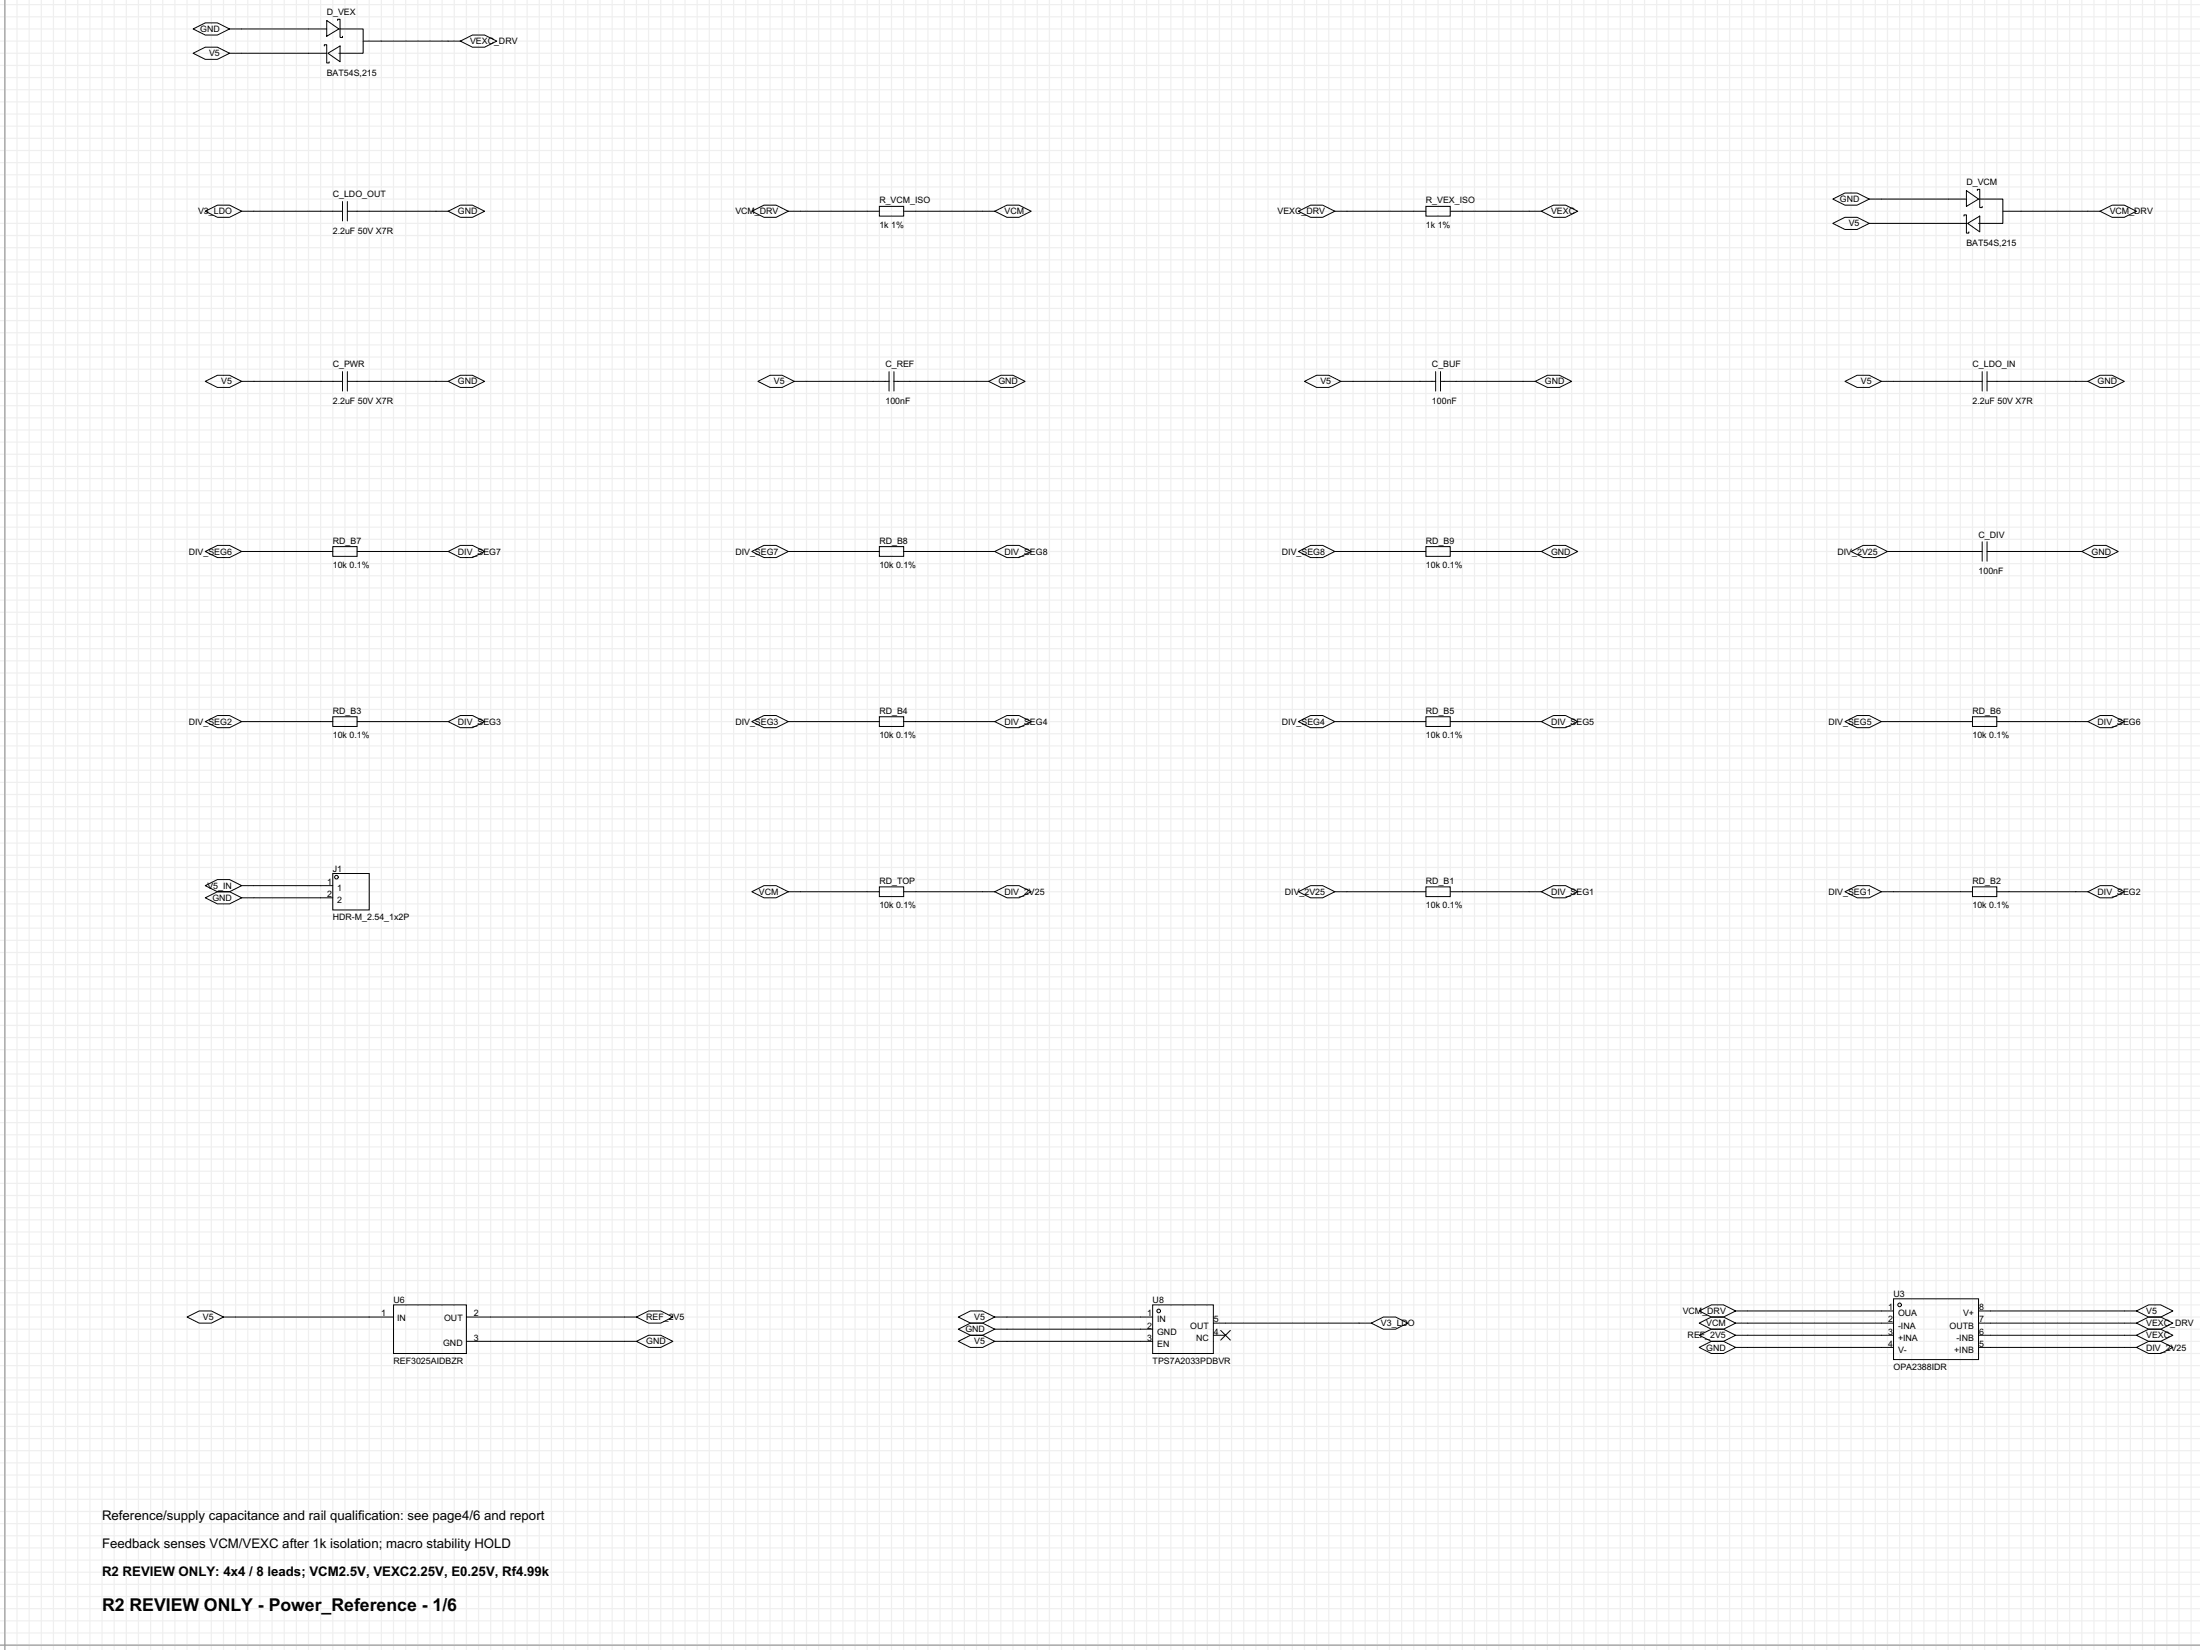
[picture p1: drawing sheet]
<svg xmlns="http://www.w3.org/2000/svg" width="460mm" height="345mm" viewBox="0 0 460 345" stroke-linecap="round" stroke-linejoin="round" font-family="sans-serif">
<g fill="none" stroke="#f0f0eb" stroke-width=".25">
<path d="M1 0v344.9M3.6 0v344.9M6.1 0v344.9M8.6 0v344.9M11.2 0v344.9M13.7 0v344.9M16.3 0v344.9M18.8 0v344.9M21.3 0v344.9M23.9 0v344.9M26.4 0v344.9M29 0v344.9"/>
<path d="M31.5 0v344.9M34 0v344.9M36.6 0v344.9M39.1 0v344.9M41.7 0v344.9M44.2 0v344.9M46.7 0v344.9M49.3 0v344.9M51.8 0v344.9M54.4 0v344.9M56.9 0v344.9M59.4 0v344.9"/>
<path d="M62 0v344.9M64.5 0v344.9M67.1 0v344.9M69.6 0v344.9M72.1 0v344.9M74.7 0v344.9M77.2 0v344.9M79.8 0v344.9M82.3 0v344.9M84.8 0v344.9M87.4 0v344.9M89.9 0v344.9"/>
<path d="M92.5 0v344.9M95 0v344.9M97.5 0v344.9M100.1 0v344.9M102.6 0v344.9M105.2 0v344.9M107.7 0v344.9M110.2 0v344.9M112.8 0v344.9M115.3 0v344.9M117.9 0v344.9M120.4 0v344.9"/>
<path d="M122.9 0v344.9M125.5 0v344.9M128 0v344.9M130.6 0v344.9M133.1 0v344.9M135.6 0v344.9M138.2 0v344.9M140.7 0v344.9M143.3 0v344.9M145.8 0v344.9M148.3 0v344.9M150.9 0v344.9"/>
<path d="M153.4 0v344.9M156 0v344.9M158.5 0v344.9M161 0v344.9M163.6 0v344.9M166.1 0v344.9M168.7 0v344.9M171.2 0v344.9M173.7 0v344.9M176.3 0v344.9M178.8 0v344.9M181.4 0v344.9"/>
<path d="M183.9 0v344.9M186.4 0v344.9M189 0v344.9M191.5 0v344.9M194.1 0v344.9M196.6 0v344.9M199.1 0v344.9M201.7 0v344.9M204.2 0v344.9M206.8 0v344.9M209.3 0v344.9M211.8 0v344.9"/>
<path d="M214.4 0v344.9M216.9 0v344.9M219.5 0v344.9M222 0v344.9M224.5 0v344.9M227.1 0v344.9M229.6 0v344.9M232.2 0v344.9M234.7 0v344.9M237.2 0v344.9M239.8 0v344.9M242.3 0v344.9"/>
<path d="M244.9 0v344.9M247.4 0v344.9M249.9 0v344.9M252.5 0v344.9M255 0v344.9M257.6 0v344.9M260.1 0v344.9M262.6 0v344.9M265.2 0v344.9M267.7 0v344.9M270.3 0v344.9M272.8 0v344.9"/>
<path d="M275.3 0v344.9M277.9 0v344.9M280.4 0v344.9M283 0v344.9M285.5 0v344.9M288 0v344.9M290.6 0v344.9M293.1 0v344.9M295.7 0v344.9M298.2 0v344.9M300.7 0v344.9M303.3 0v344.9"/>
<path d="M305.8 0v344.9M308.4 0v344.9M310.9 0v344.9M313.4 0v344.9M316 0v344.9M318.5 0v344.9M321.1 0v344.9M323.6 0v344.9M326.1 0v344.9M328.7 0v344.9M331.2 0v344.9M333.8 0v344.9"/>
<path d="M336.3 0v344.9M338.8 0v344.9M341.4 0v344.9M343.9 0v344.9M346.5 0v344.9M349 0v344.9M351.5 0v344.9M354.1 0v344.9M356.6 0v344.9M359.2 0v344.9M361.7 0v344.9M364.2 0v344.9"/>
<path d="M366.8 0v344.9M369.3 0v344.9M371.9 0v344.9M374.4 0v344.9M376.9 0v344.9M379.5 0v344.9M382 0v344.9M384.6 0v344.9M387.1 0v344.9M389.6 0v344.9M392.2 0v344.9M394.7 0v344.9"/>
<path d="M397.3 0v344.9M399.8 0v344.9M402.3 0v344.9M404.9 0v344.9M407.4 0v344.9M410 0v344.9M412.5 0v344.9M415 0v344.9M417.6 0v344.9M420.1 0v344.9M422.7 0v344.9M425.2 0v344.9"/>
<path d="M427.7 0v344.9M430.3 0v344.9M432.8 0v344.9M435.4 0v344.9M437.9 0v344.9M440.4 0v344.9M443 0v344.9M445.5 0v344.9M448.1 0v344.9M450.6 0v344.9M453.1 0v344.9M455.7 0v344.9"/>
<path d="M458.2 0v344.9M0 1h460.1M0 3.5h460.1M0 6.1h460.1M0 8.6h460.1M0 11.1h460.1M0 13.7h460.1M0 16.2h460.1M0 18.8h460.1M0 21.3h460.1M0 23.8h460.1M0 26.4h460.1"/>
<path d="M0 28.9h460.1M0 31.5h460.1M0 34h460.1M0 36.5h460.1M0 39.1h460.1M0 41.6h460.1M0 44.2h460.1M0 46.7h460.1M0 49.2h460.1M0 51.8h460.1M0 54.3h460.1M0 56.9h460.1"/>
<path d="M0 59.4h460.1M0 61.9h460.1M0 64.5h460.1M0 67h460.1M0 69.6h460.1M0 72.1h460.1M0 74.6h460.1M0 77.2h460.1M0 79.7h460.1M0 82.3h460.1M0 84.8h460.1M0 87.3h460.1"/>
<path d="M0 89.9h460.1M0 92.4h460.1M0 95h460.1M0 97.5h460.1M0 100h460.1M0 102.6h460.1M0 105.1h460.1M0 107.7h460.1M0 110.2h460.1M0 112.7h460.1M0 115.3h460.1M0 117.8h460.1"/>
<path d="M0 120.4h460.1M0 122.9h460.1M0 125.4h460.1M0 128h460.1M0 130.5h460.1M0 133.1h460.1M0 135.6h460.1M0 138.1h460.1M0 140.7h460.1M0 143.2h460.1M0 145.8h460.1M0 148.3h460.1"/>
<path d="M0 150.8h460.1M0 153.4h460.1M0 155.9h460.1M0 158.5h460.1M0 161h460.1M0 163.5h460.1M0 166.1h460.1M0 168.6h460.1M0 171.2h460.1M0 173.7h460.1M0 176.2h460.1M0 178.8h460.1"/>
<path d="M0 181.3h460.1M0 183.9h460.1M0 186.4h460.1M0 188.9h460.1M0 191.5h460.1M0 194h460.1M0 196.6h460.1M0 199.1h460.1M0 201.6h460.1M0 204.2h460.1M0 206.7h460.1M0 209.3h460.1"/>
<path d="M0 211.8h460.1M0 214.3h460.1M0 216.9h460.1M0 219.4h460.1M0 222h460.1M0 224.5h460.1M0 227h460.1M0 229.6h460.1M0 232.1h460.1M0 234.7h460.1M0 237.2h460.1M0 239.7h460.1"/>
<path d="M0 242.3h460.1M0 244.8h460.1M0 247.4h460.1M0 249.9h460.1M0 252.4h460.1M0 255h460.1M0 257.5h460.1M0 260.1h460.1M0 262.6h460.1M0 265.1h460.1M0 267.7h460.1M0 270.2h460.1"/>
<path d="M0 272.8h460.1M0 275.3h460.1M0 277.8h460.1M0 280.4h460.1M0 282.9h460.1M0 285.5h460.1M0 288h460.1M0 290.5h460.1M0 293.1h460.1M0 295.6h460.1M0 298.2h460.1M0 300.7h460.1"/>
<path d="M0 303.2h460.1M0 305.8h460.1M0 308.3h460.1M0 310.9h460.1M0 313.4h460.1M0 315.9h460.1M0 318.5h460.1M0 321h460.1M0 323.6h460.1M0 326.1h460.1M0 328.6h460.1M0 331.2h460.1"/>
<path d="M0 333.7h460.1M0 336.3h460.1M0 338.8h460.1M0 341.3h460.1M0 343.9h460.1"/>
</g>
<path d="M1 0v344.9M0 343.9h460.1" fill="none" stroke="#999" stroke-width=".25"/>
<g fill="none" stroke="#000" stroke-width=".21">
<path d="M40.4 6.1l2.5-1.3h2.6l2.5 1.3-2.5 1.2h-2.6zM40.4 11.1l2.5-1.2h2.6l2.5 1.2-2.5 1.3h-2.6zM48 6.1h20.3M48 11.1h20.3M67.8 9.6v-.2h.5v3.8h.5v-.3M68.3 4.3l2.6 1.8-2.6 1.5zM68.6 11.1l2.5-1.5v3.3zM70.6 4.3v-.3h.5v3.8h.5v-.2M70.9 6.1h5v5h-5M75.9 8.6h20.4M96.3 8.6l2.5-1.3h2.5l2.6 1.3-2.6 1.3h-2.5zM411.2 39.8l2.6 1.8-2.6 1.5z"/>
<path d="M413.5 39.8v-.2h.5v3.8h.5v-.3M42.9 44.2l2.6-1.3h2.5l2.5 1.3-2.5 1.2h-2.5zM50.5 44.2h21.1M71.6 42.1v4.1M72.6 42.1v4.1M72.6 44.2h21.1M93.7 44.2l2.6-1.3h2.5l2.5 1.3-2.5 1.2h-2.5zM157.2 44.2l2.6-1.3h2.5l2.5 1.3-2.5 1.2h-2.5zM164.8 44.2h19.1M183.9 43.1h5.1v2.1h-5.1zM189 44.2h19M208 44.2l2.6-1.3h2.5l2.5 1.3-2.5 1.2h-2.5z"/>
<path d="M271.5 44.2l2.6-1.3h2.5l2.5 1.3-2.5 1.2h-2.5zM279.1 44.2h19.1M298.2 43.1h5.1v2.1h-5.1zM303.3 44.2h19M322.3 44.2l2.6-1.3h2.5l2.5 1.3-2.5 1.2h-2.5zM383.3 41.6l2.5-1.3h2.6l2.5 1.3-2.5 1.3h-2.6zM383.3 46.7l2.5-1.3h2.6l2.5 1.3-2.5 1.3h-2.6zM390.9 41.6h20.3M390.9 46.7h20.3M410.7 45.2v-.3h.5v3.8h.5v-.2M411.5 46.7l2.5-1.5v3.3zM413.8 41.6h5v5.1h-5"/>
<path d="M418.8 44.2h20.4M439.2 44.2l2.5-1.3h2.5l2.6 1.3-2.6 1.2h-2.5zM42.9 79.7l2.6-1.3h2.5l2.5 1.3-2.5 1.3h-2.5zM50.5 79.7h21.1M71.6 77.7v4M72.6 79.7h21.1M72.6 77.7v4M93.7 79.7l2.6-1.3h2.5l2.5 1.3-2.5 1.3h-2.5zM158.5 79.7l2.5-1.3h2.6l2.5 1.3-2.5 1.3h-2.6zM166.1 79.7h19.8M185.9 77.7v4M186.9 79.7h19.9"/>
<path d="M186.9 77.7v4M206.8 79.7l2.5-1.3h2.5l2.6 1.3-2.6 1.3h-2.5zM272.8 79.7l2.5-1.3h2.6l2.5 1.3-2.5 1.3h-2.6zM280.4 79.7h19.8M300.2 77.7v4M301.2 79.7h19.9M301.2 77.7v4M321.1 79.7l2.5-1.3h2.5l2.6 1.3-2.6 1.3h-2.5zM385.8 79.7l2.6-1.3h2.5l2.5 1.3-2.5 1.3h-2.5zM393.4 79.7h21.1M414.5 77.7v4M415.5 77.7v4"/>
<path d="M415.5 79.7h21.1M436.6 79.7l2.6-1.3h2.5l2.5 1.3-2.5 1.3h-2.5zM42.9 115.3l2.6-1.3h2.5l2.5 1.3-2.5 1.2h-2.5zM50.5 115.3h19.1M69.6 114.3h5.1v2h-5.1zM74.7 115.3h19M93.7 115.3l2.6-1.3h2.5l2.5 1.3-2.5 1.2h-2.5zM157.2 115.3l2.6-1.3h2.5l2.5 1.3-2.5 1.2h-2.5zM164.8 115.3h19.1M183.9 114.3h5.1v2h-5.1zM189 115.3h19M208 115.3l2.6-1.3h2.5l2.5 1.3-2.5 1.2h-2.5z"/>
<path d="M271.5 115.3l2.6-1.3h2.5l2.5 1.3-2.5 1.2h-2.5zM279.1 115.3h19.1M298.2 114.3h5.1v2h-5.1zM303.3 115.3h19M322.3 115.3l2.6-1.3h2.5l2.5 1.3-2.5 1.2h-2.5zM387.1 115.3l2.5-1.3h2.6l2.5 1.3-2.5 1.2h-2.6zM394.7 115.3h19.8M414.5 113.2v4.1M415.5 115.3h19.9M415.5 113.2v4.1M435.4 115.3l2.5-1.3h2.5l2.6 1.3-2.6 1.2h-2.5zM42.9 150.8l2.6-1.2h2.5l2.5 1.2-2.5 1.3h-2.5z"/>
<path d="M50.5 150.8h19.1M69.6 149.8h5.1v2h-5.1zM74.7 150.8h19M93.7 150.8l2.6-1.2h2.5l2.5 1.2-2.5 1.3h-2.5zM157.2 150.8l2.6-1.2h2.5l2.5 1.2-2.5 1.3h-2.5zM164.8 150.8h19.1M183.9 149.8h5.1v2h-5.1zM189 150.8h19M208 150.8l2.6-1.2h2.5l2.5 1.2-2.5 1.3h-2.5zM271.5 150.8l2.6-1.2h2.5l2.5 1.2-2.5 1.3h-2.5zM279.1 150.8h19.1M298.2 149.8h5.1v2h-5.1z"/>
<path d="M303.3 150.8h19M322.3 150.8l2.6-1.2h2.5l2.5 1.2-2.5 1.3h-2.5zM385.8 150.8l2.6-1.2h2.5l2.5 1.2-2.5 1.3h-2.5zM393.4 150.8h19.1M412.5 149.8h5.1v2h-5.1zM417.6 150.8h19M436.6 150.8l2.6-1.2h2.5l2.5 1.2-2.5 1.3h-2.5zM42.9 185.1l2.6-1.2h2.5l2.5 1.2-2.5 1.3h-2.5zM42.9 187.7l2.6-1.3h2.5l2.5 1.3-2.5 1.2h-2.5zM50.5 185.1h19.1M50.5 187.7h19.1M69.6 182.6h7.6v7.6h-7.6z"/>
<path d="M157.2 186.4l2.6-1.3h2.5l2.5 1.3-2.5 1.3h-2.5zM164.8 186.4h19.1M183.9 185.4h5.1v2h-5.1zM189 186.4h19M208 186.4l2.6-1.3h2.5l2.5 1.3-2.5 1.3h-2.5zM271.5 186.4l2.6-1.3h2.5l2.5 1.3-2.5 1.3h-2.5zM279.1 186.4h19.1M298.2 185.4h5.1v2h-5.1zM303.3 186.4h19M322.3 186.4l2.6-1.3h2.5l2.5 1.3-2.5 1.3h-2.5zM385.8 186.4l2.6-1.3h2.5l2.5 1.3-2.5 1.3h-2.5zM393.4 186.4h19.1"/>
<path d="M412.5 185.4h5.1v2h-5.1zM417.6 186.4h19M436.6 186.4l2.6-1.3h2.5l2.5 1.3-2.5 1.3h-2.5zM39.1 275.3l2.6-1.3h2.5l2.5 1.3-2.5 1.3h-2.5zM46.7 275.3h35.6M82.3 272.8h15.2v10.1h-15.2zM97.5 275.3h35.6M133.1 275.3l2.5-1.3h2.6l2.5 1.3-2.5 1.3h-2.6zM200.4 275.3l2.5-1.3h2.6l2.5 1.3-2.5 1.3h-2.6zM200.4 277.8l2.5-1.2h2.6l2.5 1.2-2.5 1.3h-2.6zM208 275.3h33M208 277.8h33"/>
<path d="M241 272.8h12.7v10.1h-12.7zM253.7 279.1h2.6M253.7 276.6h33.1M255.3 278.1l2 2M257.3 278.1l-2 2M286.8 276.6l2.5-1.3h2.5l2.6 1.3-2.6 1.2h-2.5zM355.3 274l2.6-1.2h2.5l2.6 1.2-2.6 1.3h-2.5zM355.3 276.6l2.6-1.3h2.5l2.6 1.3-2.6 1.2h-2.5zM355.3 279.1l2.6-1.3h2.5l2.6 1.3-2.6 1.3h-2.5zM363 279.1h33M363 276.6h33M363 274h33"/>
<path d="M396 271.5h17.8v12.7h-17.8zM413.8 279.1h33M413.8 276.6h33M413.8 274h33M446.8 279.1l2.5-1.3h2.6l2.5 1.3-2.5 1.3h-2.6zM446.8 276.6l2.5-1.3h2.6l2.5 1.3-2.5 1.2h-2.6zM446.8 274l2.5-1.2h2.6l2.5 1.2-2.5 1.3h-2.6zM97.5 280.4h35.6M133.1 280.4l2.5-1.3h2.6l2.5 1.3-2.5 1.2h-2.6zM200.4 280.4l2.5-1.3h2.6l2.5 1.3-2.5 1.2h-2.6zM208 280.4h33M355.3 281.6l2.6-1.2h2.5l2.6 1.2-2.6 1.3h-2.5z"/>
<path d="M363 281.6h33M413.8 281.6h33M446.8 281.6l2.5-1.2h2.6l2.5 1.2-2.5 1.3h-2.6z"/>
<circle cx="70.4" cy="183.3" r=".38"/>
<circle cx="242.3" cy="274" r=".38"/>
<circle cx="397.3" cy="272.8" r=".38"/>
</g>
<text font-size="3.7" x="21.3" y="336.8">R2 REVIEW ONLY - Power_Reference - 1/6</text>
<g font-size="2.8">
<text x="21.3" y="317.7">Reference/supply capacitance and rail qualification: see page4/6 and report</text>
<text x="21.3" y="323.5">Feedback senses VCM/VEXC after 1k isolation; macro stability HOLD</text>
<text x="21.3" y="329.3">R2 REVIEW ONLY: 4x4 / 8 leads; VCM2.5V, VEXC2.25V, E0.25V, Rf4.99k</text>
</g>
<g font-size="1.8">
<text x="68.3" y="3.1">D_VEX</text>
<text x="41.9" y="6.7">GND</text>
<text x="43.7" y="11.8">V5</text>
<text x="98.3" y="9.2">VEXC_DRV</text>
<text x="68.3" y="15.8">BAT54S,215</text>
<text x="69.6" y="41.2">C_LDO_OUT</text>
<text x="411.2" y="38.7">D_VCM</text>
<text x="41.4" y="44.8">V3_LDO</text>
<text x="95.8" y="44.8">GND</text>
<text x="153.8" y="44.8">VCM_DRV</text>
<text x="183.9" y="42.5">R_VCM_ISO</text>
<text x="183.9" y="47.6">1k 1%</text>
<text x="210.1" y="44.8">VCM</text>
<text x="267.2" y="44.8">VEXC_DRV</text>
<text x="298.2" y="42.5">R_VEX_ISO</text>
<text x="298.2" y="47.6">1k 1%</text>
<text x="324.4" y="44.8">VEXC</text>
<text x="384.8" y="42.3">GND</text>
<text x="386.6" y="47.3">V5</text>
<text x="441.2" y="44.8">VCM_DRV</text>
<text x="69.6" y="48.9">2.2uF 50V X7R</text>
<text x="411.2" y="51.4">BAT54S,215</text>
<text x="69.6" y="76.8">C_PWR</text>
<text x="185.2" y="76.8">C_REF</text>
<text x="299.5" y="76.8">C_BUF</text>
<text x="412.5" y="76.8">C_LDO_IN</text>
<text x="46.3" y="80.4">V5</text>
<text x="95.8" y="80.4">GND</text>
<text x="161.8" y="80.4">V5</text>
<text x="208.8" y="80.4">GND</text>
<text x="276.1" y="80.4">V5</text>
<text x="323.1" y="80.4">GND</text>
<text x="389.2" y="80.4">V5</text>
<text x="438.7" y="80.4">GND</text>
<text x="69.6" y="84.4">2.2uF 50V X7R</text>
<text x="185.2" y="84.4">100nF</text>
<text x="299.5" y="84.4">100nF</text>
<text x="412.5" y="84.4">2.2uF 50V X7R</text>
<text x="69.6" y="113.6">RD_B7</text>
<text x="183.9" y="113.6">RD_B8</text>
<text x="298.2" y="113.6">RD_B9</text>
<text x="413.8" y="112.4">C_DIV</text>
<text x="39.5" y="115.9">DIV_SEG6</text>
<text x="69.6" y="118.7">10k 0.1%</text>
<text x="95.8" y="115.9">DIV_SEG7</text>
<text x="153.8" y="115.9">DIV_SEG7</text>
<text x="183.9" y="118.7">10k 0.1%</text>
<text x="210.1" y="115.9">DIV_SEG8</text>
<text x="268.1" y="115.9">DIV_SEG8</text>
<text x="298.2" y="118.7">10k 0.1%</text>
<text x="324.4" y="115.9">GND</text>
<text x="384.3" y="115.9">DIV_2V25</text>
<text x="413.8" y="120">100nF</text>
<text x="437.4" y="115.9">GND</text>
<text x="69.6" y="149.2">RD_B3</text>
<text x="183.9" y="149.2">RD_B4</text>
<text x="298.2" y="149.2">RD_B5</text>
<text x="412.5" y="149.2">RD_B6</text>
<text x="39.5" y="151.5">DIV_SEG2</text>
<text x="69.6" y="154.3">10k 0.1%</text>
<text x="95.8" y="151.5">DIV_SEG3</text>
<text x="153.8" y="151.5">DIV_SEG3</text>
<text x="183.9" y="154.3">10k 0.1%</text>
<text x="210.1" y="151.5">DIV_SEG4</text>
<text x="268.1" y="151.5">DIV_SEG4</text>
<text x="298.2" y="154.3">10k 0.1%</text>
<text x="324.4" y="151.5">DIV_SEG5</text>
<text x="382.4" y="151.5">DIV_SEG5</text>
<text x="412.5" y="154.3">10k 0.1%</text>
<text x="438.7" y="151.5">DIV_SEG6</text>
<text x="43.4" y="185.8">V5_IN</text>
<text x="68.4" y="185">1</text>
<text x="69.6" y="182.2">J1</text>
<text x="183.9" y="184.8">RD_TOP</text>
<text x="298.2" y="184.8">RD_B1</text>
<text x="412.5" y="184.8">RD_B2</text>
<text x="44.4" y="188.3">GND</text>
<text x="68.4" y="187.5">2</text>
<text x="70.5" y="186.3">1</text>
<text x="70.5" y="188.8">2</text>
<text x="158.7" y="187">VCM</text>
<text x="183.9" y="189.8">10k 0.1%</text>
<text x="210.1" y="187">DIV_2V25</text>
<text x="268.7" y="187">DIV_2V25</text>
<text x="298.2" y="189.8">10k 0.1%</text>
<text x="324.4" y="187">DIV_SEG1</text>
<text x="382.4" y="187">DIV_SEG1</text>
<text x="412.5" y="189.8">10k 0.1%</text>
<text x="438.7" y="187">DIV_SEG2</text>
<text x="69.6" y="192.4">HDR-M_2.54_1x2P</text>
<text x="42.4" y="275.9">V5</text>
<text x="79.7" y="275.2">1</text>
<text x="82.3" y="272.4">U6</text>
<text x="99.1" y="275.2">2</text>
<text x="135.1" y="275.9">REF_2V5</text>
<text x="203.7" y="275.9">V5</text>
<text x="239.9" y="275.2">1</text>
<text x="241" y="272.4">U8</text>
<text x="351.9" y="274.7">VCM_DRV</text>
<text x="394.8" y="273.9">1</text>
<text x="396" y="271.1">U3</text>
<text x="396.9" y="275.2">OUA</text>
<text x="410.5" y="275.2">V+</text>
<text x="413.9" y="273.9">8</text>
<text x="448.8" y="274.7">V5</text>
<text x="83.1" y="276.2">IN</text>
<text x="92.7" y="281.3">GND</text>
<text x="92.9" y="276.2">OUT</text>
<text x="99.1" y="280.2">3</text>
<text x="135.1" y="281">GND</text>
<text x="201.9" y="278.5">GND</text>
<text x="203.7" y="281">V5</text>
<text x="239.9" y="277.7">2</text>
<text x="239.9" y="280.2">3</text>
<text x="242" y="276.4">IN</text>
<text x="242" y="279">GND</text>
<text x="242" y="281.5">EN</text>
<text x="248.9" y="277.7">OUT</text>
<text x="250.1" y="280.2">NC</text>
<text x="253.9" y="279">4</text>
<text x="253.9" y="276.4">5</text>
<text x="288.8" y="277.2">V3_LDO</text>
<text x="352.9" y="279.7">REF_2V5</text>
<text x="356.8" y="277.2">VCM</text>
<text x="394.8" y="276.4">2</text>
<text x="394.8" y="279">3</text>
<text x="394.8" y="281.5">4</text>
<text x="396.9" y="277.7">-INA</text>
<text x="396.9" y="280.2">+INA</text>
<text x="407.7" y="277.7">OUTB</text>
<text x="409.1" y="280.2">-INB</text>
<text x="413.9" y="281.5">5</text>
<text x="413.9" y="279">6</text>
<text x="413.9" y="276.4">7</text>
<text x="448.8" y="279.7">VEXC</text>
<text x="448.8" y="277.2">VEXC_DRV</text>
<text x="82.3" y="285.1">REF3025AIDBZR</text>
<text x="241" y="285.1">TPS7A2033PDBVR</text>
<text x="356.8" y="282.3">GND</text>
<text x="396" y="286.4">OPA2388IDR</text>
<text x="396.9" y="282.8">V-</text>
<text x="408.7" y="282.8">+INB</text>
<text x="448.8" y="282.3">DIV_2V25</text>
</g>
</svg>
